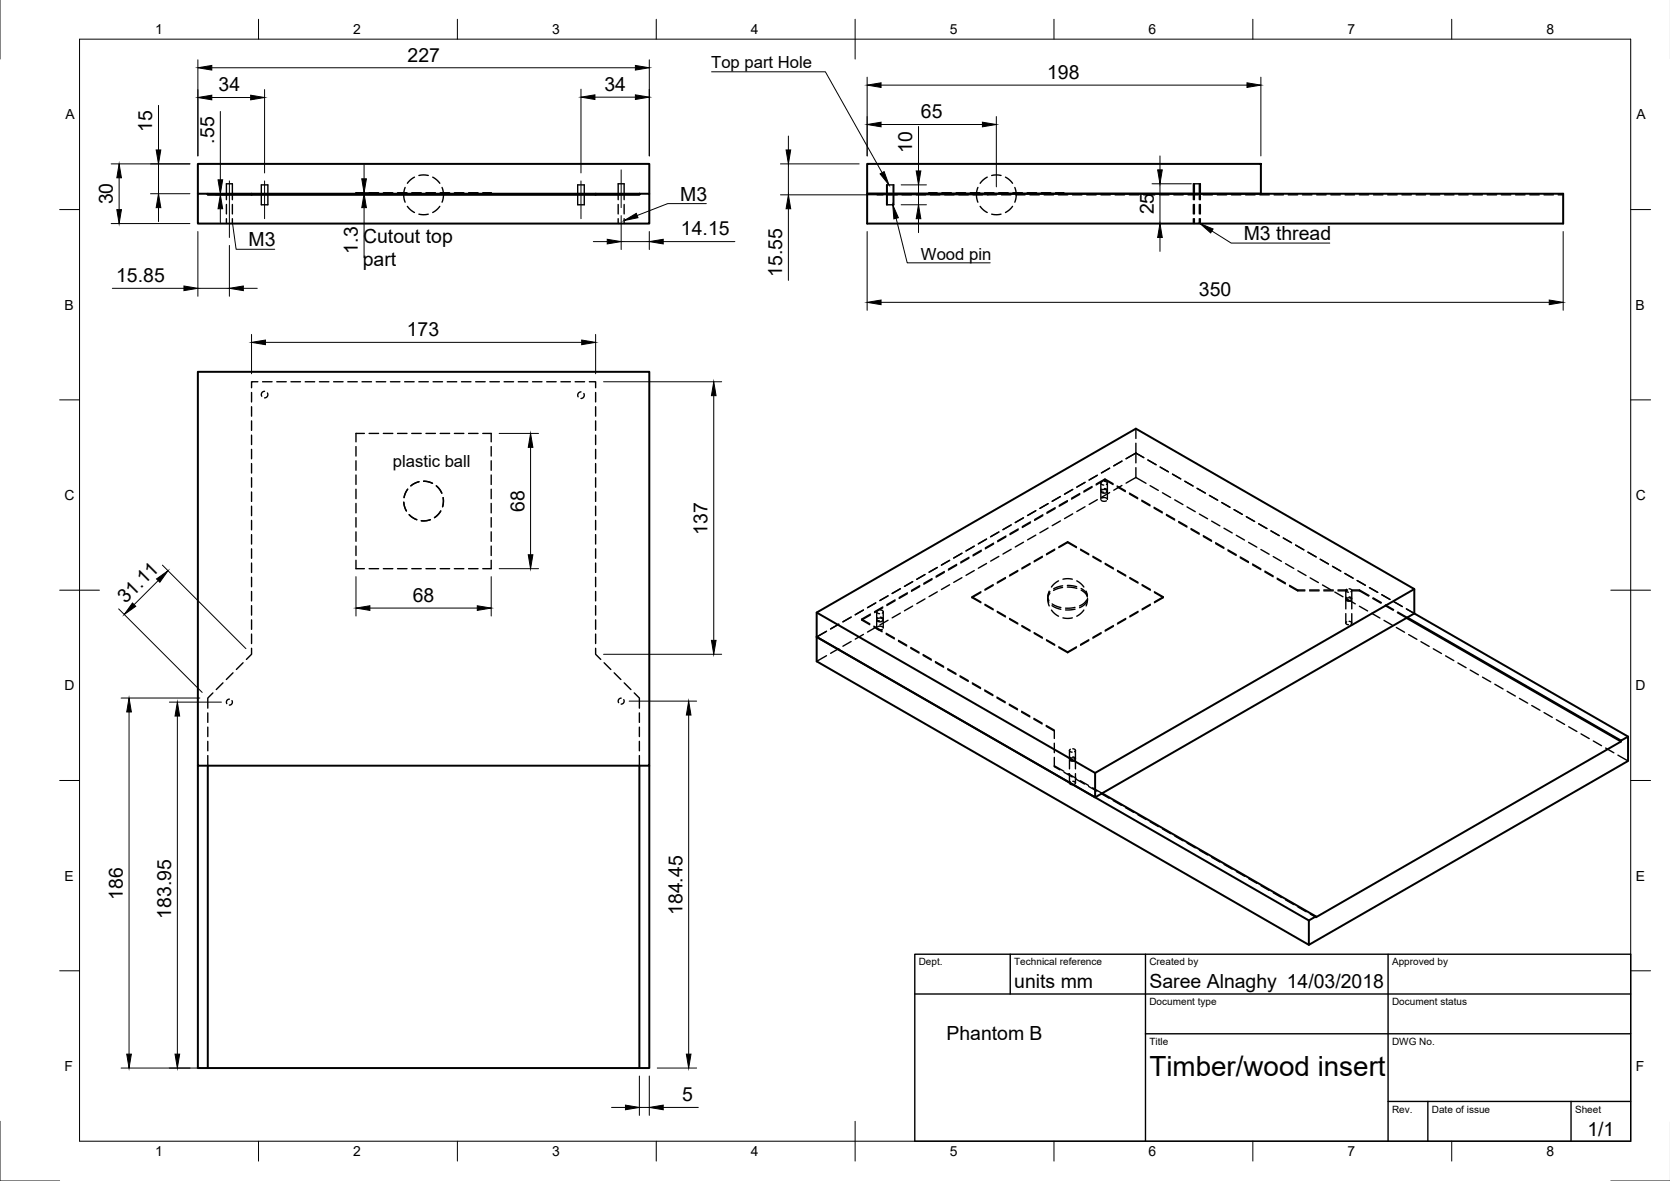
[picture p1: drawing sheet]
<svg xmlns="http://www.w3.org/2000/svg" width="420mm" height="297mm" viewBox="0 0 420 297" stroke-linecap="round" stroke-linejoin="round" font-family="sans-serif">
<!-- layer: Visible -->
<g fill="none" stroke="#000" stroke-width=".5">
<path d="M49.8 48.7h2.5v.3h108.6v-.3h2.5v7.5h-113.6zM49.8 48.7v-7.5h113.6v7.5M52.3 48.7h108.6M63.3 48.7v.3M149.9 48.7v.3M218.2 48.7h175.1v7.5h-175.1zM218.2 41.2h99v7.5h-99zM49.8 93.5h113.6v99.1h-113.6zM205.5 154.1l70 40.3M353.9 155.4l53.9 31.1M354.1 155.3l53.7 31M355.8 154.3v-6.1l-70-40.4-80.3 46.3v6.1"/>
<path d="M355.8 154.3l-80.3 46.2-70-40.3M355.8 148.2l-80.3 46.2v6.1M355.8 154.3l53.8 31M205.5 160.2v6.1l123.8 71.3M205.5 160.2l123.8 71.3M49.8 192.6v76h113.6v-76M52.3 192.6v76M160.9 192.6v76M277.3 199.5l53.8 31M329.3 231.5l1.8-1v.2l76.7-44.2v-.2l1.8-1v6.1l-80.3 46.2z"/>
</g>
<!-- layer: Hidden -->
<g fill="none" stroke="#000" stroke-width=".35">
<path d="M57 48.7v-2.5h1.5v2.5M57 49v1.2M57 51.4v2.4M57 55v1.2M58.5 49v1.2M58.5 51.4v2.4M58.5 55v1.2M65.7 49v2.5h1.7v-2.5M65.7 48.7v-2.2h1.7v2.2M91.7 48.5h-2.1v.2M92.9 48.5h2.4M96.4 48.5h2.4"/>
<path d="M100 48.5h2.4M101.6 49l.3 1.9M101.9 47.1l-.3 1.4M102.5 51.9l.8 .9 1 .6M103.6 48.5h2.4M104.3 44.6l-1 .6-.8 .9M105.4 53.9l1.1 .1 1.3-.1M105.4 44.1l1.1-.1 1.3 .1M107.2 48.5h2.3M108.9 44.6l.9 .6 .8 .9M110.6 51.9l-.8 .9-.9 .6M110.7 48.5h2.4"/>
<path d="M111.2 47.1l.3 1.4M111.6 49l-.4 1.9M114.3 48.5h2.4M117.9 48.5h2.4M121.5 48.5h2.1v.2M145.3 49v2.5h1.7v-2.5M145.3 48.7v-2.2h1.7v2.2M155.5 48.7v-2.5h1.5v2.5M155.5 49v1.2M155.5 51.4v2.4M155.5 55v1.2M157 49v1.2"/>
<path d="M157 51.4v2.4M157 55v1.2M220.7 48.7v.3h1.5M223.1 49v2.5h1.8v-2.5M223.1 48.7v-2.2h1.8v2.2M223.2 46.5v2.2M223.2 49v2.5M223.4 49h2.3M224.7 46.5v2.2M224.7 49v2.5M226.9 49h2.4M230.5 49h2.4"/>
<path d="M234.1 49h2.4M235.8 48.5h-2.1v.2M237 48.5h2.4M237.7 49h2.3M240.5 48.5h2.4M241.2 49h2.4M244.1 48.5h2.4M244.8 49h2.4M245.7 49l.3 1.9M246 47.1l-.3 1.4M246.6 51.9l.8 .9 1 .6M247.7 48.5h2.4"/>
<path d="M248.4 44.6l-1 .6-.8 .9M248.4 49h2.4M249.5 53.9l1.1 .1 1.3-.1M249.5 44.1l1.1-.1 1.3 .1M251.3 48.5h2.4M252 49h2.3M253 44.6l.9 .6 .8 .9M254.7 51.9l-.8 .9-.9 .6M254.8 48.5h2.4M255.3 47.1l.3 1.4M255.5 49h2.4M255.7 49l-.4 1.9"/>
<path d="M258.4 48.5h2.4M259.1 49h2.4M262 48.5h2.4M262.7 49h2.4M265.6 48.5h2.1v.2M266.3 49h2.3M269.8 49h2.4M273.4 49h2.4M277 49h2.4M280.6 49h2.3M284.1 49h2.4M287.7 49h1.5"/>
<path d="M289.2 48.7v.3h1.3M291.7 49h2.4M295.3 49h2.4M300.2 48.7v.3h-1.3M300.2 49h1.3M300.2 48.7v-2.5h1.8v2.5M300.2 49v1.2M300.2 51.4v2.4M300.2 55v1.2M300.5 46.2v2.5M300.5 49v1.2M300.5 51.4v2.4"/>
<path d="M300.5 55v1.2M301.7 46.2v2.5M301.7 49v1.2M301.7 51.4v2.4M301.7 55v1.2M302 49v1.2M302 51.4v2.4M302 55v1.2M302.7 49h2.4M306.2 49h2.4M309.8 49h2.4M313.4 49h2.4"/>
<path d="M317 49h2.3M320.5 49h2.4M324.1 49h2.4M327.7 49h2.4M331.3 49h2.3M334.8 49h2.4M338.4 49h2.4M342 49h2.4M345.6 49h2.3M349.1 49h2.4M352.7 49h2.4M356.3 49h2.4"/>
<path d="M359.9 49h2.3M363.4 49h2.4M367 49h2.4M370.6 49h2.4M374.2 49h2.3M377.7 49h2.4M381.3 49h2.4M384.9 49h2.4M388.4 49h2.4M392 49h1.3M63.3 98.7v2.4M64.9 96h-1.6v1.5"/>
<path d="M66.1 96h2.3M66.6 98.4l-.8 .5 .1 .8M67.3 98.8v.8l-.7 .5M69.6 96h2.4M73.2 96h2.4M76.8 96h2.4M80.4 96h2.3M83.9 96h2.4M87.5 96h2.4M91.1 96h2.4M94.7 96h2.3M98.2 96h2.4"/>
<path d="M101.8 96h2.4M105.4 96h2.4M109 96h2.3M112.5 96h2.4M116.1 96h2.4M119.7 96h2.4M123.3 96h2.3M126.8 96h2.4M130.4 96h2.4M134 96h2.4M137.5 96h2.4M141.1 96h2.4"/>
<path d="M144.7 96h2.4M146.2 98.6l-.7 .4v.8M146.9 99v.8l-.7 .4M148.3 96h1.6v1.5M149.9 98.7v2.4M63.3 102.3v2.4M63.3 105.9v2.3M63.3 109.4v2.4M63.3 113v2.4M63.3 116.6v2.4M89.6 112.3v2.4M89.6 115.9v2.4"/>
<path d="M89.6 119.5v2.4M91.7 109h-2.1v2.1M92.9 109h2.4M96.4 109h2.4M100 109h2.4M103.6 109h2.4M107.2 109h2.3M110.7 109h2.4M114.3 109h2.4M117.9 109h2.4M121.5 109h2.1v2.1M123.6 112.3v2.4"/>
<path d="M123.6 115.9v2.4M123.6 119.5v2.4M149.9 102.3v2.4M149.9 105.9v2.3M149.9 109.4v2.4M149.9 113v2.4M149.9 116.6v2.4M276.1 119.5l-2.1 1.2M279.2 117.8l-2.1 1.1M282.3 116l-2.1 1.2M285.8 107.8v2.5M285.8 111.5v4.9"/>
<path d="M285.8 117.6v2.5M287.8 115.1l-2-1.1-2.5 1.4M288.8 115.7l2.1 1.2M291.9 117.5l2.1 1.2M295 119.3l2.1 1.2M63.3 120.2v2.3M63.3 123.7v2.4M63.3 127.3v2.4M63.3 130.9v2.4M63.3 134.5v2.3M63.3 138v2.4M89.6 123v2.4"/>
<path d="M89.6 126.6v2.4M89.6 130.2v2.4M89.6 133.8v2.3M89.6 137.3v2.4M102.3 128.5l-.7-2.2 .2 1.2 .4 1M102.6 123l-.6 1.1-.4 1.1M103 129.4l1.9 1.3-1-.5-1-.7M105.4 121.2l-1.1 .4-.9 .6M106.6 121l1.1 .1 1.1 .5M108.3 130.7l-1.1 .3h-1.2M109.8 122.2l.8 .8 .6 1zM110.9 128.5l-.7 .9-.9 .8"/>
<path d="M111.5 125.2v1.1l-.2 1.1M111.5 125.2l.1 1.1-.2 1.2M123.6 123v2.4M123.6 126.6v2.4M123.6 130.2v2.4M123.6 133.8v2.3M123.6 137.3v2.4M149.9 120.2v2.3M149.9 123.7v2.4M149.9 127.3v2.4M149.9 130.9v2.4M149.9 134.5v2.3"/>
<path d="M149.9 138v2.4M242 139.2l-2.1 1.1M245.1 137.4l-2.1 1.2M246.9 138.4l-2.1 1.2M246.9 138.6l-2.1 1.2M248.2 135.6l-2.1 1.2M250 136.6l-2.1 1.2M250 136.8l-2.1 1.2M251.3 133.8l-2.1 1.2M251.3 139.9l-2.1 1.2M253.1 134.8l-2.1 1.2M253.1 135.1l-2.1 1.1"/>
<path d="M254.4 132l-2.1 1.2M254.4 138.2l-2.1 1.2M256.2 133l-2.1 1.2M256.2 133.3l-2.1 1.2M257.5 130.2l-2.1 1.2M257.5 136.4l-2.1 1.2M259.3 131.3l-2.1 1.1M259.3 131.5l-2.1 1.2M260.6 128.5l-2.1 1.1M260.6 134.6l-2.1 1.2M262.3 139.9l-2.1 1.2M262.4 129.5l-2.1 1.2"/>
<path d="M262.4 129.7l-2.1 1.2M263.7 126.7l-2.1 1.2M263.7 132.8l-2.1 1.2M265.4 138.3l-2.1 1.2M265.4 138.1l-2.1 1.2M265.5 127.7l-2.1 1.2M265.5 127.9l-2.1 1.2M266.4 137.7l2.2-1.2 2.2 1.2M266.8 124.9l-2.1 1.2M266.8 131l-2.1 1.2M268.6 125.9l-2.1 1.2M268.6 126.1l-2.1 1.2"/>
<path d="M268.6 136.5v-.2l-2.2 1.2M268.6 136.3l2.2 1.2M269.9 123.1l-2.1 1.2M269.9 129.2l-2.1 1.2M271.7 124.1l-2.1 1.2M271.7 124.4l-2.1 1.1M271.9 138.3l2 1.2M271.9 138.1l2 1.2M273 121.3l-2.1 1.2M273 127.5l-2.1 1.1M274.8 122.3l-2.1 1.2M274.8 122.6l-2.1 1.2"/>
<path d="M275 139.9l2 1.2M276.1 125.7l-2.1 1.2M277 121.5v1.8M277 123.6v2M277.1 125.8l.6 .3 .7-.1M277.1 123.8l.6 .2 .7-.1M277.2 125.3l.7-.2 .6 .3M277.2 123.2l.7-.1 .6 .2M277.2 123l-.2 .5 .7 .3M277.2 121.2l-.2 .5 .7 .3M277.9 122.9l.7 .3-.2 .5M277.9 121.1l.7 .3-.2 .5"/>
<path d="M278 120.5v.2M278.6 121.5v1.8M278.6 123.6v2M279.2 123.9l-2.1 1.2M280 121.6l-2-1.1-2.2 1.2M280 121.9l-2-1.2-2.2 1.3M281.1 122.2l2 1.2M281.1 122.5l2 1.2M282.3 122.1l-2.1 1.2M284.2 124l2 1.2M284.2 124.2l2 1.2M285.8 120.1l-2.5 1.4"/>
<path d="M285.8 120.1l2.5 1.5M287.3 125.8l2 1.2M287.3 126l2 1.2M289.4 122.2l2 1.1M290.4 127.6l2 1.2M290.4 127.8l2 1.2M292.5 123.9l2 1.2M293.5 129.4l2 1.2M293.5 129.6l2 1.2M295.6 125.7l2 1.2M296.6 131.2l2 1.1M296.6 131.4l2 1.2"/>
<path d="M298.1 121l2.1 1.2M298.7 127.5l2 1.2M299.7 132.9l2 1.2M299.7 133.2l2 1.2M301.2 122.8l2.1 1.2M301.7 129.3l2.1 1.2M302.8 134.7l2 1.2M302.8 135l2 1.1M304.3 124.6l2 1.2M304.8 131.1l2.1 1.2M305.8 136.5l2.1 1.2M305.8 136.7l2.1 1.2"/>
<path d="M307.4 126.4l2 1.2M307.9 132.9l2.1 1.1M308.9 138.3l2.1 1.2M308.9 138.5l2.1 1.2M310.5 128.2l2 1.2M311 134.6l2.1 1.2M313.6 130l2 1.2M314.1 136.4l2.1 1.2M316.7 131.7l2 1.2M317.2 138.2l2.1 1.2M319.8 133.5l2 1.2M320.3 140l2.1 1.2"/>
<path d="M322.9 135.3l2 1.2M326 137.1l2 1.2M329.1 138.9l2 1.2M63.3 141.6v2.4M63.3 145.2v2.4M63.3 148.8v2.3M63.3 152.3v2.4M63.3 155.9v2.4M63.3 159.5v2.4M89.6 140.9v2.1h2.1M92.9 143h2.4M96.4 143h2.4"/>
<path d="M100 143h2.4M103.6 143h2.4M107.2 143h2.3M110.7 143h2.4M114.3 143h2.4M117.9 143h2.4M123.6 140.9v2.1h-2.1M149.9 141.6v2.4M149.9 145.2v2.4M149.9 148.8v2.3M149.9 152.3v2.4M149.9 155.9v2.4"/>
<path d="M149.9 159.5v2.4M207.9 158.8l-2.4 1.4M211 157l-2 1.2M214.1 155.2l-2 1.2M216.8 155.7v.2l2 1.2M217.2 153.4l-2 1.2M217.2 159.6l-2 1.2M219 154.4l-2.2 1.3 2 1.2M219 154.7l-2.2 1.2M219.9 157.5l2 1.2M219.9 157.7l2 1.2M220.3 151.6l-2 1.2"/>
<path d="M220.3 157.8l-2 1.2M220.6 153.9v1.8M220.6 155.9v2.1M220.7 158.2l.6 .2 .7-.1M220.7 156.2l.6 .2 .7-.1M220.8 157.6l.7-.1 .6 .2M220.8 155.6l.7-.1 .6 .2M220.8 155.4l-.2 .4 .7 .4M220.8 153.5l-.2 .5 .7 .4M221.5 155.2l.7 .4-.2 .4M221.5 153.4l.7 .3-.2 .5M222.1 152.7l-2.1 1.2"/>
<path d="M222.1 152.9l-2.1 1.2M222.2 153.9v1.8M222.2 155.9v2.1M223 159.3l2 1.2M223 159.5l2 1.2M223.4 149.9l-2 1.2M223.4 156l-2 1.2M225.2 150.9l-2.1 1.2M225.2 151.1l-2.1 1.2M226.5 148.1l-2 1.2M226.5 154.2l-2 1.2M228.3 149.1l-2.1 1.2"/>
<path d="M228.3 149.3l-2.1 1.2M229.6 146.3l-2 1.2M229.6 152.4l-2 1.2M231.4 147.3l-2.1 1.2M231.4 147.5l-2.1 1.2M232.7 144.5l-2 1.2M232.7 150.6l-2 1.2M234.5 145.5l-2.1 1.2M234.5 145.8l-2.1 1.1M235.8 142.7l-2 1.2M235.8 148.9l-2 1.2M237.6 143.7l-2.1 1.2"/>
<path d="M237.6 144l-2.1 1.2M238.9 140.9l-2.1 1.2M238.9 147.1l-2.1 1.2M240.7 142l-2.1 1.2M240.7 142.2l-2.1 1.2M242 145.3l-2.1 1.2M243.8 140.2l-2.1 1.2M243.8 140.4l-2.1 1.2M244.6 150.3v-.2l2.2 1.3M244.6 150.3l2.2 1.3M245.1 143.5l-2.1 1.2M246.8 149l-2.2 1.3"/>
<path d="M246.8 148.8l-2.2 1.3M247.8 152.2l2.1 1.2M247.8 152l2.1 1.2M248.2 141.7l-2.1 1.2M249.9 147.3l-2.1 1.1M249.9 147l-2.1 1.2M250.9 154l2.1 1.2M250.9 153.8l2.1 1.2M253 145.5l-2.1 1.2M253 145.3l-2.1 1.2M254 155.8l2.1 1.1M254 155.6l2.1 1.1"/>
<path d="M256.1 143.7l-2.1 1.2M256.1 143.5l-2.1 1.2M257.1 157.5l2.1 1.2M257.1 157.3l2.1 1.2M259.2 141.9l-2.1 1.2M259.2 141.7l-2.1 1.2M260.2 159.3l2.1 1.2M260.2 159.1l2.1 1.2M262.3 140.1l-2.1 1.2M263.6 150.5l.4 1.9M264 148.7l-.4 1.2M264.1 149.2l-.5 1.2 .3 1.1"/>
<path d="M264.2 148.8l-.6 1.1 .3 1.1M264.5 153.4l.9 .9 .9 .7M264.7 152.3l2.2 .9M264.7 151.9l2.2 .9M266.3 146.1l-1 .7-.8 .8M267.3 147.8l-2.2 .7M267.3 147.3l-2.2 .8M267.4 155.4l1.1 .1 1.3-.1M267.4 145.7l1.2-.2 1.2 .2M268.5 147.7l2.4 .3M268.5 147.2l2.4 .4M270.5 152.8l-2.4 .2"/>
<path d="M270.5 153.2l-2.4 .2M270.9 146.1l1 .7 .8 .8M272 148l1 .8 .5 .9M272 148.4l1 .8 .6 1M272.7 153.4l-.8 .9-1 .7M273.3 148.7l.3 1.2M273.4 150.9l-.7 .8-1.1 .7M273.4 151.3l-.7 .9-1.1 .6M273.6 150.5l-.3 1.9M275 140.1l2 1.2M277 159.3l-2 1.2M277 159.1l-2 1.2"/>
<path d="M278.1 141.9l2 1.2M278.1 141.7l2 1.2M280.1 157.5l-2 1.2M280.1 157.3l-2 1.2M281.2 143.7l2 1.2M281.2 143.5l2 1.2M283.2 155.8l-2 1.1M283.2 155.6l-2 1.1M284.3 145.5l2 1.2M284.3 145.3l2 1.2M286.3 154l-2 1.2M286.3 153.8l-2 1.2"/>
<path d="M287.4 147.3l2 1.1M287.4 147l2 1.2M289.4 152.2l-2 1.2M289.4 152l-2 1.2M290.4 149l2.3 1.3-2.3 1.3M290.4 148.8l2.3 1.3v.2M292.7 150.1l-2.3 1.3M312 140.1l2.1 1.2M312 140.3l2.1 1.2M315.1 141.9l2.1 1.1M315.1 142.1l2.1 1.2M318.2 143.6l2.1 1.2"/>
<path d="M318.2 143.9l2.1 1.2M321.3 145.4l2.1 1.2M321.3 145.7l2.1 1.1M323.4 141.8l2.1 1.2M324.4 147.2l2.1 1.2h1.8M324.4 147.4l2.1 1.2M326.5 148.4v.2h1.8M326.5 143.6l2.1 1.1M329.5 148.4h2.4M329.5 148.6h2.4M329.6 145.3l2.1 1.2M332.2 140.7l2 1.2"/>
<path d="M332.7 147.1l2.1 1.2M333.1 148.4h2.3M333.1 148.6h2.3M335.3 142.4l2 1.2M335.8 148.9l2.1 1.2M336.6 148.4h2.4M336.6 148.6h2.4M338.4 144.2l2 1.2M338.6 148.5v2.1M338.6 150.8v2.4M338.6 154.3v2.4M338.7 151l.5 .2 .7-.1"/>
<path d="M338.8 150.5l.6-.1 .6 .2M338.8 156.4l-.2 .5 .7 .2M338.8 150.3l-.2 .4 .7 .3M338.8 148.2l-.2 .5 .7 .3M338.9 150.7l2.1 1.2M339.4 156.3l.6 .3-.1 .4M339.4 150.1l.6 .3-.1 .5M339.4 148.1l.6 .3-.1 .4M340.1 148.5v2.1M340.1 150.8v2.4M340.1 154.3v2.4M340.2 148.4h1.8l2.4 1.4"/>
<path d="M340.2 148.6h1.8M341.5 146l2 1.2M342 152.5l2.1 1.2M342 148.4v.2l2.3 1.3M344.6 147.8l2 1.2M345.1 154.3l2.1 1.1M345.4 150.5l2 1.2M345.5 150.4l2 1.2M347.6 149.6l2.1 1.2M348.2 156l2.1 1.2M348.5 152.3l2 1.2M348.6 152.1l2 1.2"/>
<path d="M350.7 151.4l2.1 1.2M351.3 157.8l2.1 1.2M351.6 154.1l2.3 1.3M351.7 153.9l2.4 1.4M353.8 153.2l2 1.1M354.4 159.6l2.1 1.2M52.3 179.3v2.4M53.6 174.3l-1.3 1.3v2.5M56.1 171.8l-1.7 1.6M57.7 175.8l-.6 .4v.8M58.4 176.2v.8l-.7 .3M58.6 169.2l-1.7 1.7"/>
<path d="M61.2 166.7l-1.7 1.7M63.3 163.1v1.5l-1.3 1.3M149.9 163.1v1.5l1.2 1.3M152 166.7l1.7 1.7M154.5 169.2l1.7 1.7M156.3 175.6l-.7 .4v.7M156.9 176v.7l-.6 .4M157 171.8l1.7 1.6M159.6 174.3l1.3 1.3v2.5M160.9 179.3v2.4M207.9 164.9l-2.4 1.4M211 163.1l-2 1.2"/>
<path d="M214.1 161.3l-2 1.2M226.1 161.1l2 1.1M226.1 161.3l2 1.2M229.1 162.8l2.1 1.2M229.1 163.1l2.1 1.2M232.2 164.6l2.1 1.2M232.2 164.8l2.1 1.2M235.3 166.4l2.1 1.2M235.3 166.6l2.1 1.2M238.4 168.2l2.1 1.2M238.4 168.4l2.1 1.2M241.5 170l2.1 1.2"/>
<path d="M241.5 170.2l2.1 1.2M244.6 171.8l2.1 1.1M244.6 172l2.1 1.2M247.7 173.5l2.1 1.2M247.7 173.8l2.1 1.2M250.8 175.3l2.1 1.2M250.8 175.6l2.1 1.1M253.9 177.1l2.1 1.2M253.9 177.3l2.1 1.2M257 178.9l2.1 1.2M257 179.1l2.1 1.2M263.3 161.1l2.1 1.2"/>
<path d="M263.3 160.9l2.1 1.2M266.4 162.9l2.2 1.3 2.2-1.3M266.4 162.7l2.2 1.3v.2M270.8 162.7l-2.2 1.3M273.9 161.1l-2 1.2M273.9 160.9l-2 1.2M357.5 161.4l2.1 1.2M360.6 163.2l2.1 1.2M363.7 165l2.1 1.1M366.8 166.7l2.1 1.2M369.9 168.5l2.1 1.2M373 170.3l2.1 1.2"/>
<path d="M376.1 172.1l2 1.2M379.2 173.9l2 1.2M382.3 175.7l2 1.2M385.4 177.4l2 1.2M388.5 179.2l2 1.2M52.3 182.9v2.4M52.3 186.5v2.3M52.3 190v2.6M160.9 182.9v2.4M160.9 186.5v2.3M160.9 190v2.6M260.1 180.7l2.1 1.2"/>
<path d="M260.1 180.9l2.1 1.2M263.2 182.5l2.1 1.1v2.1M263.2 182.7l2.1 1.2M265.3 190.5v2.1l2.4 1.4M265.3 186.9v2.4M265.3 192.6v.2l1.4 .8M267.7 194.2l2.1 1.2M268.7 194.6l2.1 1.2M269.1 188.8v2M269.1 191v2.4M269.1 194.6v2.3M269.2 191.2l.5 .3 .7-.2"/>
<path d="M269.3 190.7l.6-.1 .6 .2M269.3 196.6l-.2 .5 .6 .3M269.3 190.5l-.2 .5 .6 .2M269.3 188.5l-.2 .4 .6 .3M269.9 196.5l.6 .3-.1 .4M269.9 190.4l.6 .3-.1 .4M269.9 188.3l.6 .3-.1 .5M270.6 188.8v2M270.6 191v2.4M270.6 194.6v2.3M270.8 196l2.1 1.2M271.8 196.4l2.1 1.1"/>
<path d="M273.9 197.8l2.1 1.2M274.9 198.1l2.4 1.4M277 199.6l2.1 1.2M391.6 181l2 1.2M394.7 182.8l2 1.2M397.8 184.6l2 1.2M400.9 186.4l2 1.2M404 188.1l2 1.2M407.1 189.9l2.5 1.5M280.1 201.4l2.1 1.2M283.2 203.2l2.1 1.1M286.3 204.9l2 1.2"/>
<path d="M289.4 206.7l2 1.2M292.5 208.5l2 1.2M295.6 210.3l2 1.2M298.7 212.1l2 1.2M301.8 213.9l2 1.1M304.9 215.6l2 1.2M308 217.4l2 1.2M311.1 219.2l2 1.2M314.2 221l2 1.2M317.3 222.8l2 1.2M320.4 224.6l2 1.1M323.5 226.3l2 1.2"/>
<path d="M326.6 228.1l2 1.2M329.6 229.9l1.5 .8"/>
</g>
<!-- layer: Border -->
<g fill="none" stroke="#000" stroke-width=".25">
<path d="M0 -.1v15M20 9.9h390.3v277.1h-390.3zM65 4.8v5.1M115.1 4.8v5.1M165.1 4.8v5.1M215.1 4.8v10.1M265.2 4.8v5.1M315.2 4.8v5.1M365.2 4.8v5.1M15 52.7h5M410.3 52.7h5M15 100.6h5"/>
<path d="M410.3 100.6h5M15 148.4h10M405.3 148.4h10M15 196.3h5M410.3 196.3h5M15 244.2h5M410.3 244.2h5M0 282v15h15M65 287v5M115.1 287v5M165.1 287v5M215.1 282v10"/>
<path d="M265.2 287v5M315.2 287v5M365.2 287v5M405.3 297h14.9"/>
</g>
<!-- layer: TitleBlock -->
<path d="M230.2 240h180.1v47h-180.1zM230.2 250h180.1M254.2 240v10M288.2 240v47M349.2 240v47M288.2 260h122.1M349.2 277h61.1M359.2 277v10M395.3 277v10" fill="none" stroke="#000" stroke-width=".35"/>
<!-- layer: Dimensions -->
<g fill="none" stroke="#000" stroke-width=".25">
<path d="M49.8 15v24.2M53.3 17h106.6M163.4 15v24.2M218.2 19.4v19.8M317.2 19.4v19.8M39.9 26.5v11.2M53.3 24.5h9.8M55.4 28v17.2M66.6 22.5v21M146.2 22.4v21.1M149.7 24.4h10.2M198.4 34.2v3.5"/>
<path d="M221.7 21.4h92M221.7 31.3h25.5M231.1 31.8v11.2M250.7 29.3v17.7M291.8 39.2v3.5M28 41.2h19.8M28 56.2h19.8M30 44.7v8M37.9 48.7h9.9M39.9 41.2v7.5M39.9 52.2v3.5M49.8 58.2v16.3"/>
<path d="M54.3 48.7h3.1M54.3 49h3.1M55.4 48.7v.3M55.4 52.5v3.5M91.6 41.5v3.5M91.6 52.2v12.6M93.6 48.5h-2v.2h2M156.3 54.2v8.6M163.4 58.2v4.6M196.4 41.2h19.8M196.4 49h52.3M198.4 41.2v7.8"/>
<path d="M198.4 52.5v18M218.2 58.2v19.8M226.7 51.5h6.4M226.7 46.5h6.4M231.1 46.5v5M231.1 55v3.5M289.8 56.2h9.9M289.8 46.2h9.9M291.8 46.2v10M291.8 59.7v3.5M393.3 58.2v19.8M28.3 72.5h18"/>
<path d="M49.8 72.5h7.9M57.7 61.7v12.8M61.2 72.5h3.5M149.3 60.8h3.5M156.3 60.8h7.1M166.9 60.8h18M221.7 76h168.1M63.3 84.1v9.9M66.8 86.1h79.6M149.9 84.1v9.9M151.9 96h29.7M179.6 99.5v61.6"/>
<path d="M125.6 109h9.9M133.5 112.5v27M29.9 153.1l21 21.1M39.8 146l-6.1 6.1M40.9 142.1l21 21M89.6 145v9.9M93.1 152.9h27M123.6 145v9.9M125.6 143h9.9M30.5 175.6h19.8M32.5 179.1v86M42.6 176.6h13.1"/>
<path d="M151.9 164.6h29.7M158.3 176.3h17M173.3 179.8v85.3M44.6 180.1v85M30.5 268.6h19.8M153.9 278.5h3.5M160.9 270.6v9.9M160.9 278.5h2.5M163.4 270.6v9.9M165.4 268.6h9.9M166.9 278.5h8.8"/>
</g>
<g fill="#000" stroke="#000" stroke-width=".25">
<path d="M49.8 17l3.5-.5v1.1zM159.9 16.5l3.5 .5-3.5 .6zM39.3 37.7h1.2l-.6 3.5zM49.8 24.5l3.5-.6v1.2zM63.1 23.9l3.5 .6-3.5 .6zM146.2 24.4l3.5-.5v1.1zM159.9 23.9l3.5 .5-3.5 .6zM197.8 37.7h1.1l-.5 3.5zM218.2 21.4l3.5-.6v1.2zM218.2 31.3l3.5-.6v1.2zM247.2 30.7l3.5 .6-3.5 .6zM313.7 20.8l3.5 .6-3.5 .6z"/>
<path d="M30 41.2l.6 3.5h-1.2zM29.4 52.7h1.2l-.6 3.5zM39.9 48.7l.6 3.5h-1.2zM55.4 49l.6 3.5h-1.1zM54.9 45.2h1.1l-.6 3.5zM91 45h1.2l-.6 3.5zM91.6 48.7l.6 3.5h-1.2zM198.4 49l.5 3.5h-1.1zM231.1 51.5l.6 3.5h-1.2zM230.5 43h1.2l-.6 3.5zM291.3 42.7h1.1l-.6 3.5zM291.8 56.2l.6 3.5h-1.1z"/>
<path d="M46.3 71.9l3.5 .6-3.5 .6zM57.7 72.5l3.5-.6v1.2zM152.8 60.2l3.5 .6-3.5 .6zM163.4 60.8l3.5-.6v1.2zM218.2 76l3.5-.5v1.1zM389.8 75.5l3.5 .5-3.5 .6zM63.3 86.1l3.5-.6v1.2zM146.4 85.5l3.5 .6-3.5 .6zM179.6 96l.6 3.5h-1.2zM133.5 109l.6 3.5h-1.2zM132.9 139.5h1.2l-.6 3.5zM33.3 151.7l.9 .8-2.9 2.1z"/>
<path d="M39.4 145.6l2.9-2.1-2.1 2.9zM89.6 152.9l3.5-.5v1.1zM120.1 152.4l3.5 .5-3.5 .6zM32.5 175.6l.6 3.5h-1.2zM173.3 176.3l.5 3.5h-1.1zM179 161.1h1.2l-.6 3.5zM44.6 176.6l.6 3.5h-1.2zM31.9 265.1h1.2l-.6 3.5zM44 265.1h1.2l-.6 3.5zM157.4 278l3.5 .5-3.5 .6zM163.4 278.5l3.5-.5v1.1zM172.7 265.1h1.1l-.5 3.5z"/>
</g>
<!-- layer: Annotations -->
<path d="M157 55.5l3.1-1.8 .4 1.1zM221.4 43.7l1-.5 1.2 3.3zM224.6 51.5l1.4 3.3-1.1 .2zM301.9 56.2l3.3 1.4-.6 1z" fill="#000" stroke="#000" stroke-width=".25"/>
<path d="M179 18.1h28.7l14.2 25.3M58.5 55.9l.9 6.8h9.7M177.7 51.2h-9.7l-7.7 3M225.5 54.9l2.7 11.2h20.9M304.9 58.1l4.9 3h24.8" fill="none" stroke="#000" stroke-width=".25"/>
<!-- layer: Center Lines -->
<path d="M57.7 45.5v14.2M66.6 45.5v9.5M146.2 45.5v9.5M156.3 42.7v9.5" fill="none" stroke="#000" stroke-width=".25"/>
<text font-size="7" x="289.2" y="270.5">Timber/wood insert</text>
<g font-size="4.9">
<text x="102.5" y="15.5">227</text>
<text x="55" y="23">34</text>
<text x="152.1" y="22.9">34</text>
<text x="263.5" y="19.8">198</text>
<text x="231.7" y="29.8">65</text>
<text x="38.3" y="33.2" transform="rotate(-90 38.3 33.2)">15</text>
<text x="53.9" y="36.1" transform="rotate(-90 53.9 36.1)">.55</text>
<text x="229.5" y="38.5" transform="rotate(-90 229.5 38.5)">10</text>
<text x="28.4" y="51.4" transform="rotate(-90 28.4 51.4)">30</text>
<text x="171.1" y="50.5">M3</text>
<text x="290.3" y="53.9" transform="rotate(-90 290.3 53.9)">25</text>
<text x="171.3" y="59.2">14.15</text>
<text x="62.5" y="62">M3</text>
<text x="90" y="63.8" transform="rotate(-90 90 63.8)">1.3</text>
<text x="91.4" y="61.1">Cutout top</text>
<text x="312.9" y="60.4">M3 thread</text>
<text x="29.2" y="71">15.85</text>
<text x="91.3" y="67">part</text>
<text x="196.8" y="69.6" transform="rotate(-90 196.8 69.6)">15.55</text>
<text x="301.7" y="74.5">350</text>
<text x="102.3" y="84.5">173</text>
<text x="131.9" y="128.7" transform="rotate(-90 131.9 128.7)">68</text>
<text x="178" y="134.5" transform="rotate(-90 178 134.5)">137</text>
<text x="31.6" y="152" transform="rotate(-45 31.6 152)">31.11</text>
<text x="103.9" y="151.4">68</text>
<text x="30.9" y="226.3" transform="rotate(-90 30.9 226.3)">186</text>
<text x="43.1" y="231.1" transform="rotate(-90 43.1 231.1)">183.95</text>
<text x="171.7" y="230.1" transform="rotate(-90 171.7 230.1)">184.45</text>
<text x="255.2" y="248.5">units mm</text>
<text x="289.2" y="248.5">Saree Alnaghy 14/03/2018</text>
<text x="238.1" y="261.7">Phantom B</text>
<text x="171.7" y="277">5</text>
<text x="399.4" y="285.7">1/1</text>
</g>
<g font-size="4.2">
<text x="178.9" y="17.2">Top part Hole</text>
<text x="231.7" y="65.3">Wood pin</text>
<text x="98.8" y="117.6">plastic ball</text>
</g>
<g font-size="3.5">
<text x="39" y="8.6">1</text>
<text x="88.9" y="8.6">2</text>
<text x="138.9" y="8.6">3</text>
<text x="188.9" y="8.6">4</text>
<text x="239" y="8.6">5</text>
<text x="288.9" y="8.6">6</text>
<text x="339" y="8.6">7</text>
<text x="389.1" y="8.6">8</text>
<text x="16.4" y="30">A</text>
<text x="411.7" y="30">A</text>
<text x="16.2" y="77.9">B</text>
<text x="411.5" y="77.9">B</text>
<text x="16.3" y="125.8">C</text>
<text x="411.5" y="125.8">C</text>
<text x="16.2" y="173.6">D</text>
<text x="411.5" y="173.6">D</text>
<text x="16.3" y="221.5">E</text>
<text x="411.5" y="221.5">E</text>
<text x="16.3" y="269.4">F</text>
<text x="411.5" y="269.4">F</text>
<text x="39" y="290.8">1</text>
<text x="88.9" y="290.8">2</text>
<text x="138.9" y="290.8">3</text>
<text x="188.9" y="290.8">4</text>
<text x="239" y="290.8">5</text>
<text x="288.9" y="290.8">6</text>
<text x="339" y="290.8">7</text>
<text x="389.1" y="290.8">8</text>
</g>
<g font-size="2.5">
<text x="231.2" y="242.8">Dept.</text>
<text x="255.2" y="242.8">Technical reference</text>
<text x="289.2" y="242.8">Created by</text>
<text x="350.2" y="242.8">Approved by</text>
<text x="289.2" y="252.8">Document type</text>
<text x="350.2" y="252.8">Document status</text>
<text x="289.2" y="262.8">Title</text>
<text x="350.2" y="262.8">DWG No.</text>
<text x="350.2" y="279.8">Rev.</text>
<text x="360.2" y="279.8">Date of issue</text>
<text x="396.3" y="279.8">Sheet</text>
</g>
</svg>
